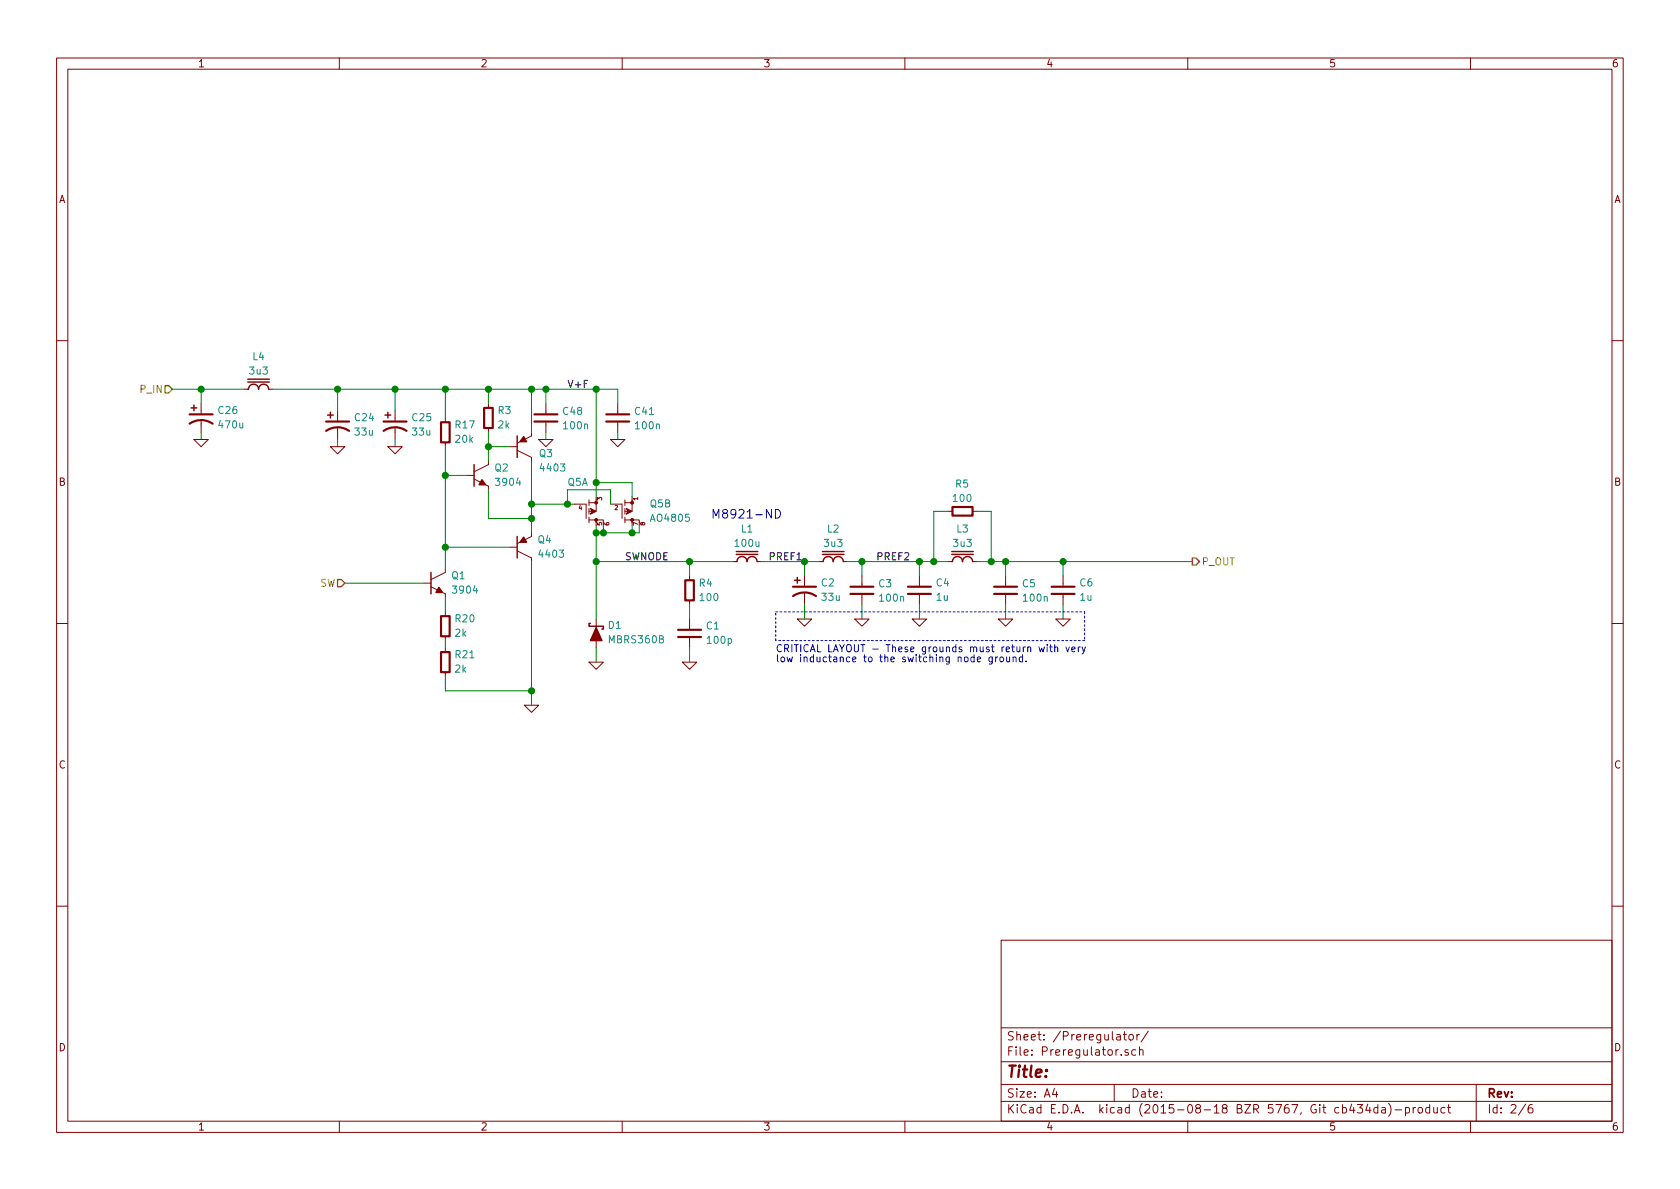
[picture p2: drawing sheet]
<svg xmlns="http://www.w3.org/2000/svg" width="297mm" height="210mm" viewBox="0 0 297 210" stroke-linecap="round" stroke-linejoin="round" font-family="sans-serif">
<g fill="none" stroke="#840000" stroke-width=".18">
<path d="M10 10.3h277v189.9h-277zM12 12.2h273v186.1h-273zM60 10.3v1.9M110 10.3v1.9M160 10.3v1.9M210 10.3v1.9M260 10.3v1.9M10 60.2h2M34.3 77.7h2.5l-1.2 1.3zM35.6 71.4v1.9M35.6 74.3v2.1M43.2 68.8h.7"/>
<path d="M47.5 68.8h.8M58.4 79h2.6l-1.3 1.3zM59.7 72.6v1.9M59.7 75.6v2.1M68.6 79h2.5l-1.3 1.3zM69.8 72.6v1.9M69.8 75.6v2.1M78.7 73.9v.8M78.7 78.2v.8M86.4 71.4v.7M86.4 75.7v.7M90.2 79h1.2"/>
<path d="M91.4 79.6l2.6 1.3v.6M94 76.4v.7l-2.6 1.3M95.2 77.7h2.6l-1.3 1.3zM96.5 71.4v1.9M96.5 74.5v1.9M107.9 77.7h2.6l-1.3 1.3zM109.2 71.4v1.9M109.2 74.5v1.9M285 60.2h2M82.5 84.1h1.3M83.8 84.7l2.6 1.3v.6M86.4 81.5v.7l-2.6 1.2"/>
<path d="M90.2 96.8h1.2M91.4 97.4l2.6 1.3v.6M94 94.2v.7l-2.6 1.2M101.6 89.1h2v2.6M104.1 91.9h1.3v.6M104.1 88.4v1M104.1 89.9v1M104.1 91.4v1.1M104.1 88.9h1.3M105.4 91.9h1.3v.6M105.4 88.4v2h-1.3M107.9 89.1h2.1v2.6"/>
<path d="M110.5 91.9h1.3v.6M110.5 88.9h1.3M110.5 88.4v1M110.5 89.9v1M110.5 91.4v1.1M111.8 91.9h1.2v.6M111.8 88.4v2h-1.3M129.5 99.3h.8M133.9 99.3h.7M144.8 99.3h.7M149.1 99.3h.8M167.6 99.3h.8"/>
<path d="M167.6 90.4h.8M172 99.3h.7M172 90.4h.7M10 110.3h2M74.9 103.1h1.3M76.2 103.8l2.5 1.2v.7M78.7 100.6v.6l-2.5 1.3M78.7 108.2v.8M78.7 112.5v.8M78.7 114.5v.8M78.7 118.9v.7M104.1 117.1h2.6l-1.3 1.3z"/>
<path d="M105.4 109.5v1.5M105.4 113.3v1.2M120.6 117.1h2.6l-1.3 1.3zM121.9 101.8v.8M121.9 106.2v.7M121.9 109.5v1.9M121.9 112.6v1.9M141 109.5h2.5l-1.3 1.2zM142.2 101.8v2M142.2 104.8v2.1M151.1 109.5h2.6l-1.3 1.2zM152.4 101.8v2"/>
<path d="M152.4 105v1.9M161.3 109.5h2.5l-1.2 1.2zM162.6 101.8v2M162.6 105v1.9M176.5 109.5h2.6l-1.3 1.2zM177.8 101.8v2M177.8 105v1.9M186.7 109.5h2.5l-1.2 1.2zM188 101.8v2M188 105v1.9M285 110.3h2M92.7 124.7h2.5l-1.2 1.3z"/>
<path d="M10 160.2h2M177 166.3h108v32h-108zM285 160.2h2M60 198.3v1.9M110 198.3v1.9M160 198.3v1.9M177 194.8h108M177 191.8h108M177 187.8h108M177 181.8h108M186.4 192.5l-.3 1h.9M186.8 193v1"/>
<path d="M197 191.8v3M197.5 183h.5l.1 .9M198.1 183.3l-.5 .1-.2 .2 .2 .3 .5-.1M198.6 182.9h.6M198.8 182.4v1.3l.4 .2M199.5 185.7a.37 .37 0 0 0-.6 .1l.1 .2 .5 .2v.1l-.2 .3-.4-.1M199.7 183.1l.2-.2 .4 .2 .1 .5-.1 .2-.4 .1-.2-.1zM200.8 185.7l-.4-.1-.3 .3 .1 .6 .2 .1 .4-.1M201 182.9v1M201.4 182.9l-.4 .3M201.5 185.7l.2-.1 .4 .1v.9M201.5 185.1v1.5"/>
<path d="M203 182.3l-1.2 2M210 198.3v1.9M240 195.3h.9l-.5 .6 .4 .1v.7l-.2 .1-.6-.1M241.8 195.2l-.3 1.1h.9M242.2 195.8v1M243.6 195.9l-.4-.1-.3 .3 .1 .6 .2 .1 .4-.1M243.6 195.3v1.5M244.3 195.9h.6l.1 .9M245 196.2l-.5 .1-.3 .2 .3 .3 .5-.1M245.5 195.1a1.71 1.71 0 0 1 0 2.3M246.7 196.3h1.1M248.5 195.9l.4-.1 .3 .3-.1 .6h-.6"/>
<path d="M248.5 195.8v1.5M249.9 195.8v1M250.3 195.8l-.4 .3M250.8 196l.2-.2 .4 .2 .1 .5-.1 .2-.4 .1-.2-.1zM252.8 195.9l-.5-.1-.2 .3v.6l.2 .1 .5-.1M252.8 195.3v1.5M253.5 195.8l.1 .9 .3 .1 .2-.1M254.1 195.8v1M255.5 195.9l-.5-.1-.2 .3v.6l.2 .1 .5-.1M255.9 195.8h.6M256.1 195.3v1.3l.4 .2M260 198.3v1.9"/>
<path d="M261 191.8v6.5M269.7 195.2l-1.2 2M270.9 195.3a.59 .59 0 0 0-.7 .7l.1 .7 .2 .1 .5-.1v-.5l-.1-.2-.4-.1-.3 .3"/>
</g>
<g fill="none" stroke="#840000" stroke-width=".25">
<path d="M33.8 72.1h1M34.3 71.6v1M43.8 67.1h3.8M43.8 67.6h3.8M43.9 68.8a.89 .89 0 0 1 .9-.9 .89 .89 0 0 1 .9 .9 .89 .89 0 0 1 .9-.9 .89 .89 0 0 1 .9 .9M57.9 73.4h1M58.4 72.9v1M68.1 73.4h1M68.6 72.9v1M91.4 77.1v3.8M83.8 82.2v3.8M91.4 94.9v3.8"/>
<path d="M130.2 97.5h3.8M130.2 98h3.8M130.3 99.3a.89 .89 0 0 1 .9-.9 .89 .89 0 0 1 .9 .9 .89 .89 0 0 1 .9-.9 .89 .89 0 0 1 .9 .9M145.4 97.5h3.8M145.4 98h3.8M145.5 99.3a.89 .89 0 0 1 .9-.9 .89 .89 0 0 1 .9 .9 .89 .89 0 0 1 .9-.9 .89 .89 0 0 1 .9 .9M168.3 97.5h3.8M168.3 98h3.8M168.4 99.3a.89 .89 0 0 1 .9-.9 .89 .89 0 0 1 .9 .9 .89 .89 0 0 1 .9-.9 .89 .89 0 0 1 .9 .9M76.2 101.2v3.8M104.4 110.2h-.3v.5h2.6v.5h-.3M140.5 102.6h1"/>
<path d="M141 102.1v1"/>
</g>
<g fill="none" stroke="#840000" stroke-width=".38">
<path d="M33.5 74.9a3.6 3.6 0 0 1 4.1 0M33.5 73.3h4.1M57.7 76.2a3.6 3.6 0 0 1 4 0M57.7 74.5h4M67.8 76.2a3.6 3.6 0 0 1 4.1 0M67.8 74.5h4.1M78 74.7h1.5v3.5h-1.5zM85.6 72.1h1.5v3.6h-1.5zM94.5 74.5h4.1M94.5 73.3h4.1M107.2 74.5h4.1M107.2 73.3h4.1"/>
<path d="M168.4 89.7h3.6v1.5h-3.6zM78 109h1.5v3.5h-1.5zM78 115.3h1.5v3.6h-1.5zM119.9 112.6h4.1M119.9 111.4h4.1M121.2 102.6h1.5v3.6h-1.5zM140.2 105.4a3.6 3.6 0 0 1 4.1 0M140.2 103.8h4.1M150.4 103.8h4M150.4 105h4M160.5 103.8h4.1M160.5 105h4.1"/>
<path d="M175.8 103.8h4M175.8 105h4M185.9 103.8h4.1M185.9 105h4.1"/>
</g>
<g fill="#840000" stroke="#840000" stroke-width=".25">
<path d="M105.4 111l1 2.3h-2z"/>
<path d="M92.6 77.2l.5 .9h-1.2z"/>
<path d="M92.6 95l.5 .9h-1.2z"/>
<path d="M85.2 84.8l.7 .9h-1.2z"/>
<path d="M77.6 103.9l.6 .9h-1.1z"/>
</g>
<g fill="none" stroke="#0000c2" stroke-width=".18">
<path d="M137.1 90.1a.77 .77 0 0 1 .9 .8 .77 .77 0 0 1-.9 .7zM172.8 116.6l.6-.1-.1-.2-.3-.1-.2 .2v.6h.5M175.4 116.2v1.1l-.5 .1M175.4 116.3l-.3-.1-.2 .2 .1 .6h.4M176 116.2v.8M176.4 116.2l-.4 .2M176.8 116.3l.4-.1 .2 .2v.4l-.2 .2-.4-.1zM178 116.2v.8h.3l.2-.1M178.5 116.2v.8M179.1 116.3l.2-.1 .3 .1 .1 .7M179.1 116.2v.8M180.8 116.3l-.4-.1-.2 .2 .1 .6h.5"/>
<path d="M180.8 115.8v1.2M181.4 116.9v.1M183.7 114.4l.2 .9 .3-.7 .2 .7 .3-.9M185.1 114v.1M185.1 114.4v.9M185.6 114.4h.5M185.8 114v1.1l.3 .2M186.5 114.5l.2-.1 .3 .1v.8M186.5 114v1.3M188.5 114.4l.3 .9 .3-.9M189.5 114.8l.6-.1-.1-.2-.3-.1-.2 .2 .1 .6h.4M190.7 114.4v.9"/>
<path d="M191 114.4l-.3 .2M191.3 114.4l.3 .9M191.9 114.4l-.4 1.2-.2 .1"/>
</g>
<path d="M29.2 68.2h.6l.7 .6-.7 .7h-.6zM210.8 98.7h.7l.6 .6-.6 .6h-.7zM59.7 102.5h.6l.7 .6-.7 .7h-.6z" fill="none" stroke="#848400" stroke-width=".25"/>
<g fill="none" stroke="#008400" stroke-width=".18">
<path d="M30.5 68.8h12.7M35.6 68.8v2.6M35.6 76.4v1.3M48.3 68.8h60.9v2.6M59.7 68.8v3.8M59.7 77.7v1.3M69.8 68.8v3.8M69.8 77.7v1.3M78.7 68.8v5.1M78.7 79v21.6M86.4 68.8v2.6M86.4 76.4v5.1"/>
<path d="M86.4 79h3.8M94 68.8v7.6M96.5 68.8v2.6M96.5 76.4v1.3M105.4 68.8v19.1M109.2 76.4v1.3M78.7 84.1h3.8M78.7 96.8h11.5M86.4 86.6v5.1h7.6M94 81.5v12.7M94 99.3v25.4M94 89.1h7.6"/>
<path d="M100.3 89.1v-2.5h7.6v2.5M105.4 99.3h24.1M105.4 93v16.5M105.4 85.3h6.4v2.6M106.7 93v1.2M111.8 93v1.2M113 93v1.2h-7.6M121.9 99.3v2.5M134.6 99.3h10.2M142.2 99.3v2.5M149.9 99.3h17.7M152.4 99.3v2.5"/>
<path d="M162.6 99.3v2.5M167.6 90.4h-2.5v8.9M172.7 99.3h38.1M172.7 90.4h2.6v8.9M177.8 99.3v2.5M188 99.3v2.5M61 103.1h13.9M78.7 105.7v2.5M78.7 113.3v1.2M78.7 119.6v2.6h15.3M105.4 114.5v2.6M121.9 106.9v2.6"/>
<path d="M121.9 114.5v2.6M142.2 106.9v2.6M152.4 106.9v2.6M162.6 106.9v2.6M177.8 106.9v2.6M188 106.9v2.6"/>
</g>
<g fill="#008400" stroke="#008400" stroke-width=".25">
<circle cx="142.2" cy="99.3" r=".51"/>
<circle cx="105.4" cy="99.3" r=".51"/>
<circle cx="121.9" cy="99.3" r=".51"/>
<circle cx="152.4" cy="99.3" r=".51"/>
<circle cx="162.6" cy="99.3" r=".51"/>
<circle cx="165.1" cy="99.3" r=".51"/>
<circle cx="175.3" cy="99.3" r=".51"/>
<circle cx="177.8" cy="99.3" r=".51"/>
<circle cx="188" cy="99.3" r=".51"/>
<circle cx="94" cy="89.1" r=".51"/>
<circle cx="86.4" cy="79" r=".51"/>
<circle cx="94" cy="68.8" r=".51"/>
<circle cx="94" cy="91.7" r=".51"/>
<circle cx="78.7" cy="84.1" r=".51"/>
<circle cx="86.4" cy="68.8" r=".51"/>
<circle cx="78.7" cy="96.8" r=".51"/>
<circle cx="94" cy="122.2" r=".51"/>
<circle cx="78.7" cy="68.8" r=".51"/>
<circle cx="69.9" cy="68.8" r=".51"/>
<circle cx="59.7" cy="68.8" r=".51"/>
<circle cx="35.6" cy="68.8" r=".51"/>
<circle cx="100.3" cy="89.1" r=".51"/>
<circle cx="105.4" cy="85.3" r=".51"/>
<circle cx="105.4" cy="94.2" r=".51"/>
<circle cx="106.7" cy="94.2" r=".51"/>
<circle cx="111.8" cy="94.2" r=".51"/>
<circle cx="105.4" cy="68.8" r=".51"/>
<circle cx="96.5" cy="68.8" r=".51"/>
</g>
<path d="M137.2 108.2h54.6M137.2 113.3v-5.1M191.8 108.2v5.1M191.8 113.3h-54.6" fill="none" stroke="#0000c2" stroke-width=".18" stroke-dasharray=".3 .4"/>
<g fill="#840000" stroke="#840000" stroke-width=".18">
<path d="M104.4 89.9l1 .5-1 .5 .2-.5z"/>
<path d="M110.7 89.9l1.1 .5-1.1 .5 .3-.5z"/>
<circle cx="105.4" cy="91.9" r=".25"/>
<circle cx="105.4" cy="88.9" r=".25"/>
<circle cx="111.8" cy="91.9" r=".25"/>
<circle cx="111.8" cy="88.9" r=".25"/>
</g>
<text font-size="2.8" fill="#840000" x="178" y="190.5">Title:</text>
<text font-size="2.1" fill="#0000c2" x="125.7" y="91.7">M8921-ND</text>
<g font-size="2.1" fill="#840000">
<text x="178" y="184">Sheet: /Preregulator/</text>
<text x="178" y="186.7">File: Preregulator.sch</text>
<text x="178" y="196.9">KiCad E.D.A. kicad (2015-08-18 BZR 5767, Git cb434da)-product</text>
<text x="178" y="194.1">Size: A4</text>
<text x="200" y="194.1">Date:</text>
<text x="263" y="194.1">Rev:</text>
<text x="263" y="196.9">Id: 2/6</text>
</g>
<g font-size="1.8" fill="#840000">
<text x="35" y="11.9">1</text>
<text x="85" y="11.9">2</text>
<text x="135" y="11.9">3</text>
<text x="185" y="11.9">4</text>
<text x="235" y="11.9">5</text>
<text x="285" y="11.9">6</text>
<text x="10.4" y="35.9">A</text>
<text x="285.4" y="35.9">A</text>
<text x="10.4" y="85.9">B</text>
<text x="285.4" y="85.9">B</text>
<text x="10.4" y="135.9">C</text>
<text x="285.4" y="135.9">C</text>
<text x="10.4" y="185.9">D</text>
<text x="285.4" y="185.9">D</text>
<text x="35" y="199.9">1</text>
<text x="85" y="199.9">2</text>
<text x="135" y="199.9">3</text>
<text x="185" y="199.9">4</text>
<text x="235" y="199.9">5</text>
<text x="285" y="199.9">6</text>
</g>
<g font-size="1.8" fill="#008484">
<text x="44.7" y="63.7">L4</text>
<text x="44.2" y="66.2">3u3</text>
<text x="38.7" y="73.2">C26</text>
<text x="38.8" y="75.7">470u</text>
<text x="62.8" y="74.5">C24</text>
<text x="62.8" y="77">33u</text>
<text x="72.9" y="74.5">C25</text>
<text x="73" y="77">33u</text>
<text x="80.6" y="75.7">R17</text>
<text x="88.1" y="73.2">R3</text>
<text x="88.1" y="75.7">2k</text>
<text x="99.6" y="73.3">C48</text>
<text x="99.8" y="75.9">100n</text>
<text x="112.3" y="73.3">C41</text>
<text x="112.5" y="75.9">100n</text>
<text x="80.6" y="78.3">20k</text>
<text x="87.5" y="83.4">Q2</text>
<text x="95.4" y="80.8">Q3</text>
<text x="95.7" y="83.4">4403</text>
<text x="87.9" y="85.9">3904</text>
<text x="100.3" y="85.9">Q5A</text>
<text x="115" y="89.7">Q5B</text>
<text x="168.6" y="88.7">100</text>
<text x="169" y="86.2">R5</text>
<text x="115.2" y="92.2">AO4805</text>
<text x="131.1" y="94.2">L1</text>
<text x="146.3" y="94.2">L2</text>
<text x="169.2" y="94.2">L3</text>
<text x="95.1" y="96.1">Q4</text>
<text x="95.5" y="98.6">4403</text>
<text x="130.1" y="96.7">100u</text>
<text x="145.8" y="96.7">3u3</text>
<text x="168.7" y="96.7">3u3</text>
<text x="79.9" y="102.4">Q1</text>
<text x="80.3" y="104.9">3904</text>
<text x="123.6" y="103.7">R4</text>
<text x="123.9" y="106.3">100</text>
<text x="145.2" y="103.7">C2</text>
<text x="145.4" y="106.2">33u</text>
<text x="155.4" y="103.8">C3</text>
<text x="155.7" y="106.4">100n</text>
<text x="165.6" y="103.7">C4</text>
<text x="165.6" y="106.2">1u</text>
<text x="180.8" y="103.8">C5</text>
<text x="181.1" y="106.4">100n</text>
<text x="191" y="103.7">C6</text>
<text x="191" y="106.2">1u</text>
<text x="80.5" y="112.6">2k</text>
<text x="80.6" y="110">R20</text>
<text x="107.6" y="111.2">D1</text>
<text x="107.8" y="113.7">MBRS360B</text>
<text x="124.9" y="111.3">C1</text>
<text x="125.2" y="113.8">100p</text>
<text x="80.5" y="118.9">2k</text>
<text x="80.6" y="116.4">R21</text>
</g>
<g font-size="1.8" fill="#848400">
<text x="24.9" y="69.5">P_IN</text>
<text x="212.5" y="99.9">P_OUT</text>
<text x="56.4" y="103.8">SW</text>
</g>
<g font-size="1.8">
<text x="100.3" y="68.6">V+F</text>
<text x="110.5" y="99.1">SWNODE</text>
<text x="135.9" y="99.1">PREF1</text>
<text x="154.9" y="99.1">PREF2</text>
</g>
<g font-size="1.8" fill="#0000c2">
<text x="137.2" y="115.3">CRITICAL LAYOUT - These grounds must return with very</text>
<text x="137.2" y="117.1">low inductance to the switching node ground.</text>
</g>
<g font-size="1.1" fill="#840000">
<text x="106.4" y="88.5" transform="rotate(-90 106.4 88.5)">3</text>
<text x="112.8" y="88.5" transform="rotate(-90 112.8 88.5)">1</text>
<text x="102.3" y="90.2">4</text>
<text x="106.4" y="92.9" transform="rotate(-90 106.4 92.9)">5</text>
<text x="107.7" y="92.9" transform="rotate(-90 107.7 92.9)">6</text>
<text x="108.7" y="90.2">2</text>
<text x="112.8" y="92.9" transform="rotate(-90 112.8 92.9)">7</text>
<text x="114" y="92.9" transform="rotate(-90 114 92.9)">8</text>
</g>
</svg>
